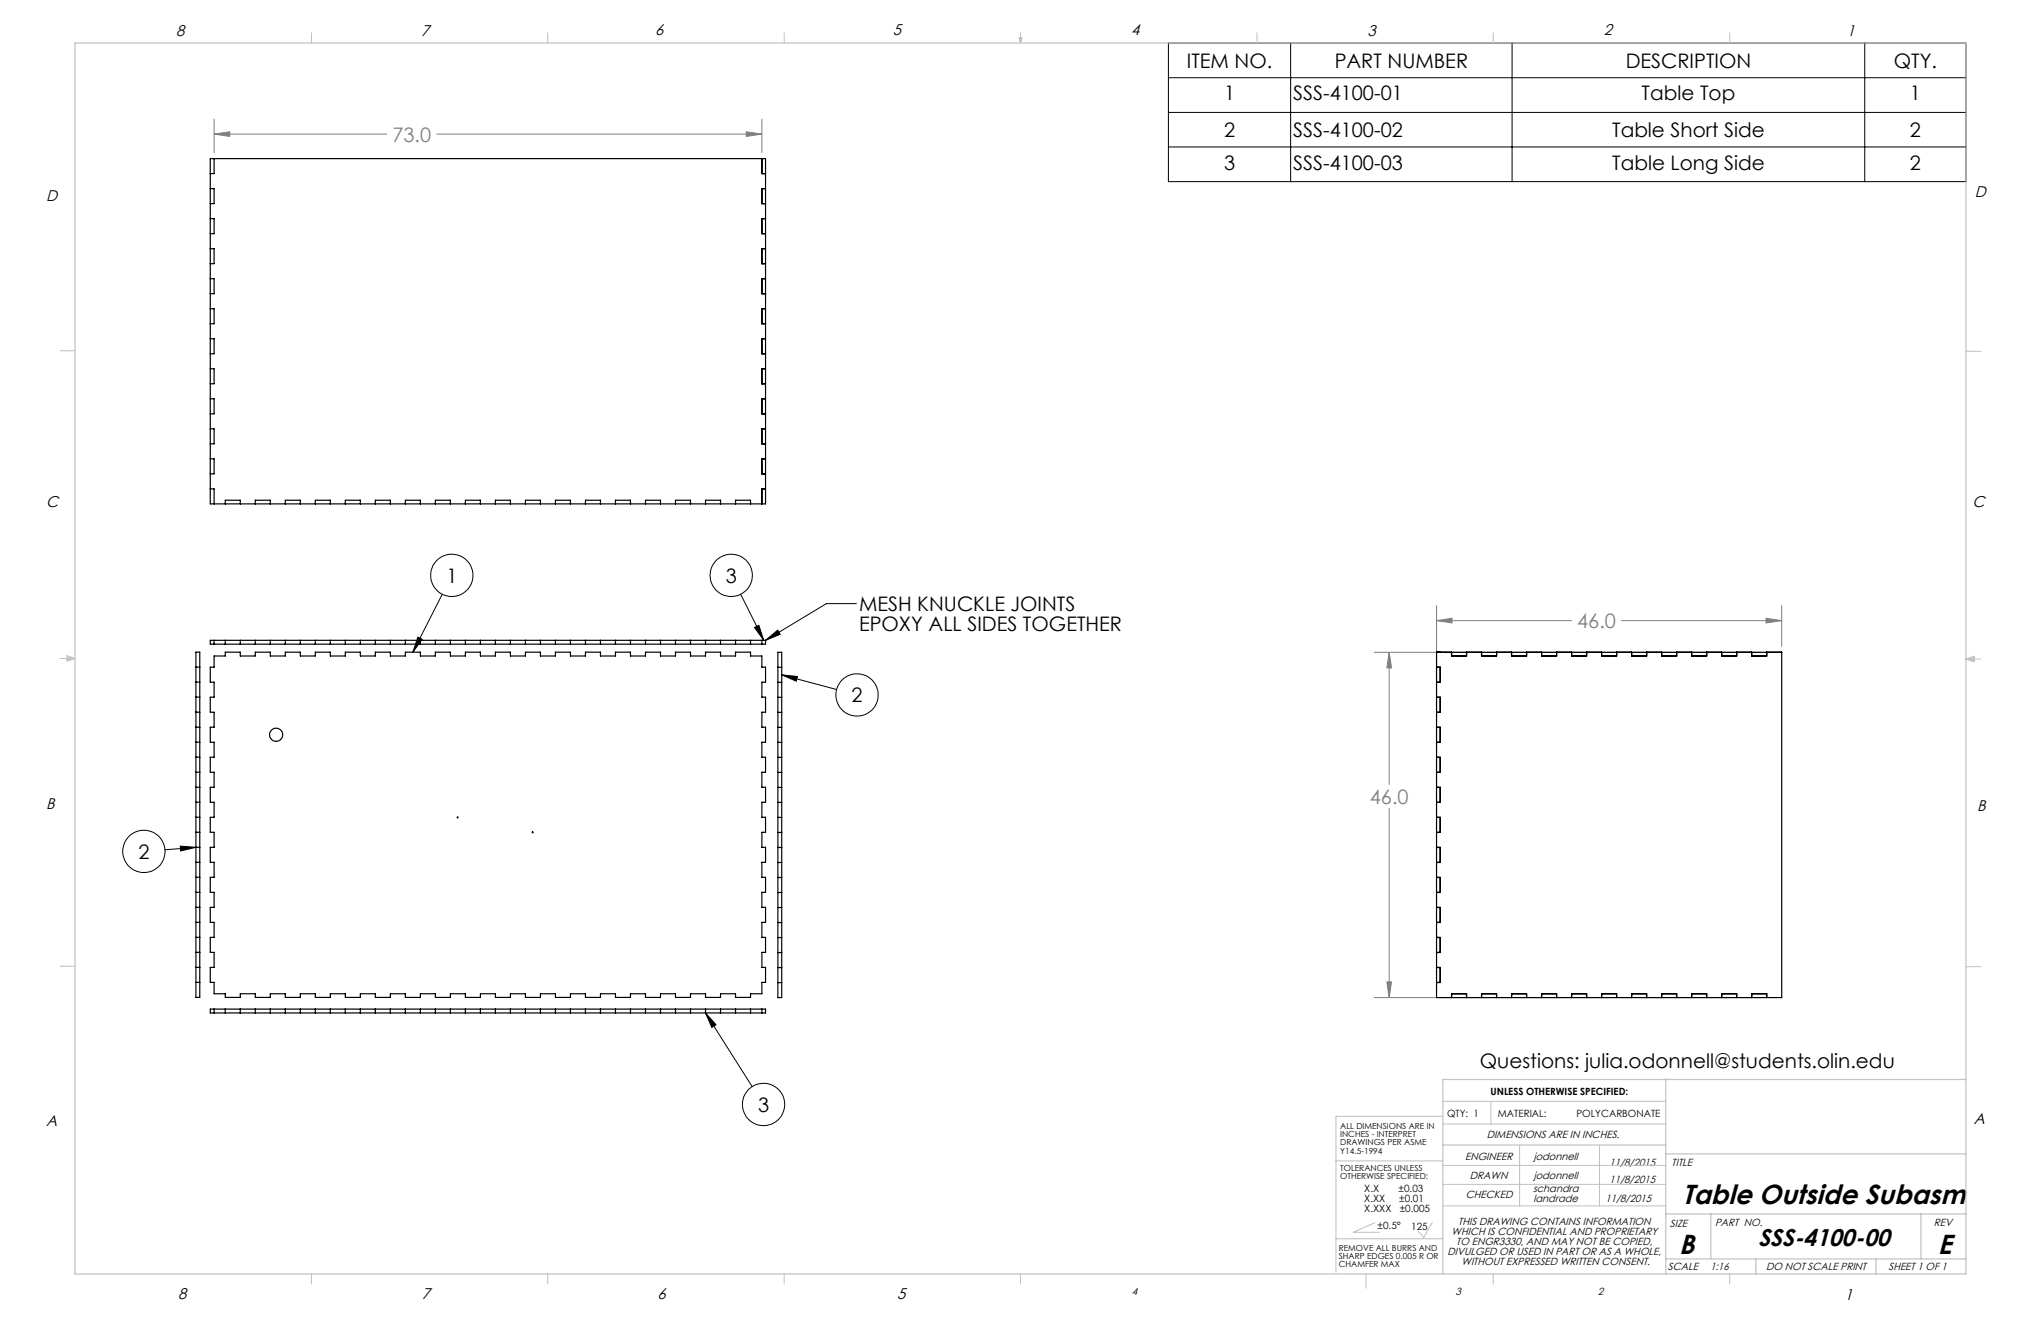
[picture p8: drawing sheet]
<svg xmlns="http://www.w3.org/2000/svg" width="432mm" height="279mm" viewBox="0 0 432 279" stroke-linecap="round" stroke-linejoin="round" font-family="sans-serif">
<g fill="none" stroke="#000" stroke-width=".21">
<path d="M247.2 9.1h168.7v29.3h-168.7zM247.2 16.4h168.7M273.1 9.1v29.3M319.9 9.1v29.3M394.5 9.1v29.3M247.2 23.8h168.7M247.2 31.1h168.7M88.4 134.8l.9 .4-2 2.7zM93.6 125.7l-6.3 12.2M156.7 125.7l4.9 9.7M159.6 132.7l.9-.4 1.1 3.1zM162 135.4l2.5-2.1 .6 .9z"/>
<path d="M181.2 127.7h-6.4l-12.8 7.7M165.4 142.7l11.6 3.1M165.4 142.7l3.3 .4-.2 1zM38.1 179l3.4 .2-3.3 .8zM41.5 179.2l-6.6 .5M149.3 214.2l9.8 15.6M149.3 214.2l2.2 2.5-.9 .6z"/>
<circle cx="95.6" cy="121.7" r="4.5"/>
<circle cx="154.7" cy="121.7" r="4.5"/>
<circle cx="181.3" cy="147" r="4.5"/>
<circle cx="30.4" cy="180.1" r="4.5"/>
<circle cx="161.6" cy="233.6" r="4.5"/>
</g>
<g fill="none" stroke="#808080" stroke-width=".21">
<path d="M45.3 28.4l3.3-.5v1zM45.3 25.2v7.1M45.3 28.4h36.5M92.4 28.4h68.8M157.9 27.9l3.3 .5-3.3 .5zM161.2 25.2v7.1M290.7 138h81.8M293.9 138l.5 3.3h-1zM293.9 138v27.9M303.9 131.3l3.3-.5v1zM303.9 128.1v34M303.9 131.3h28.6"/>
<path d="M343 131.3h33.9M373.6 130.8l3.3 .5-3.3 .5zM376.9 128.1v8.6M293.9 171v40M290.7 211h81.8M293.4 207.7h1l-.5 3.3z"/>
</g>
<g fill="none" stroke="#c0c0c0" stroke-width=".21">
<path d="M65.9 6.9v2.2M115.9 6.9v2.2M165.9 6.9v2.2M215.6 8h.6l-.3 1.1zM215.7 8l.2 1.1M215.9 6.9v2.2M216 8l-.1 1.1M265.9 6.9v2.2M315.9 6.9v2.2M365.9 6.9v2.2M12.7 74.2h3.2M415.9 74.3h3.2"/>
<path d="M12.7 139.3h3.2M14.2 139.1l1.7 .2M14.2 138.7l1.7 .6-1.7 .5zM15.9 139.3l-1.7 .3M415.9 139.4h3.2M415.9 139.4l1.8-.6v1.2zM415.9 139.4l1.8 .3M417.7 139.2l-1.8 .2M12.7 204.4h3.2M415.9 204.5h3.2M305.3 236.1h-22.7v33M305.3 232.9h47.1"/>
<path d="M305.3 237.7h47.1M315.4 232.9v4.8M282.6 245.5h22.7M290.9 258.6l-4.6 2h5.6M303 258.6l-1.8 3.1-1.3-1.3M305.3 255.1h47.1M305.3 250.5h47.1M305.3 246.5h47.1M321.5 242.2v12.9M338.4 242.2v12.9M65.9 269.5v2.1M115.9 269.5v2.1"/>
<path d="M165.9 269.5v2.1M215.9 269.5v2.1M282.6 262h22.7M289 269.5v3M315.9 269.5v2.1M365.9 269.5v2.1"/>
</g>
<path d="M15.9 9.1h400v260.4h-400zM352.4 228.2v41.3M415.9 228.3h-110.6v41.2M305.3 242.2h47.1M352.4 256.8h63.5M352.4 244.1h63.5M361.9 256.8v9.5M406.4 256.8v9.5M352.4 266.3h63.5M371.5 266.3v3.2M396.9 266.3v3.2" fill="none" stroke="#c0c0c0" stroke-width=".25"/>
<path d="M162 135.4l2.5-2.1 .6 .9zM88.4 134.8l.9 .4-2 2.7zM159.6 132.7l.9-.4 1.1 3.1zM165.4 142.7l3.3 .4-.2 1zM149.3 214.2l2.2 2.5-.9 .6zM38.1 179l3.4 .2-3.3 .8z" fill="#000"/>
<path d="M45.3 28.4l3.3-.5v1zM157.9 27.9l3.3 .5-3.3 .5zM293.4 207.7h1l-.5 3.3zM293.9 138l.5 3.3h-1zM303.9 131.3l3.3-.5v1zM373.6 130.8l3.3 .5-3.3 .5z" fill="#808080"/>
<g fill="none" stroke="#000" stroke-width=".25">
<path d="M44.5 39.9h.8v3.2h-.8M44.5 33.5h117.5v73.1h-117.5zM45.3 33.5v3.2h-.8M161.2 33.5v3.2h.8M162 39.9h-.8v3.2h.8M44.5 46.2h.8v3.2h-.8M44.5 52.6h.8v3.2h-.8M44.5 58.9h.8v3.2h-.8M162 46.2h-.8v3.2h.8M162 52.6h-.8v3.2h.8M162 58.9h-.8v3.2h.8M44.5 65.3h.8v3.2h-.8"/>
<path d="M44.5 71.6h.8v3.2h-.8M44.5 78h.8v3.2h-.8M162 65.3h-.8v3.2h.8M162 71.6h-.8v3.2h.8M162 78h-.8v3.2h.8M44.5 84.3h.8v3.2h-.8M44.5 90.7h.8v3.2h-.8M44.5 97h.8v3.2h-.8M162 84.3h-.8v3.2h.8M162 90.7h-.8v3.2h.8M162 97h-.8v3.2h.8M44.5 103.4h.8v3.2"/>
<path d="M47.7 106.6v-.8h3.1v.8M54 106.6v-.8h3.2v.8M60.4 106.6v-.8h3.1v.8M66.7 106.6v-.8h3.2v.8M73.1 106.6v-.8h3.1v.8M79.4 106.6v-.8h3.2v.8M85.8 106.6v-.8h3.1v.8M92.1 106.6v-.8h3.2v.8M98.5 106.6v-.8h3.1v.8M104.8 106.6v-.8h3.2v.8M111.2 106.6v-.8h3.1v.8M117.5 106.6v-.8h3.2v.8"/>
<path d="M123.9 106.6v-.8h3.1v.8M130.2 106.6v-.8h3.2v.8M136.6 106.6v-.8h3.1v.8M142.9 106.6v-.8h3.2v.8M149.3 106.6v-.8h3.1v.8M155.6 106.6v-.8h3.2v.8M162 103.4h-.8v3.2M41.5 137.9h.8v73.1h-.8zM44.5 135.4h117.5v.8h-117.5zM45.3 138.7h2.4v-.8h3.1v.8h3.2v-.8h3.2v.8h3.2v-.8h3.1v.8h3.2v-.8h3.2v.8h3.2v-.8h3.1v.8h3.2v-.8h3.2v.8h3.2v-.8h3.1v.8h3.2v-.8h3.2v.8h3.2v-.8h3.1v.8h3.2v-.8h3.2v.8h3.2v-.8h3.1v.8h3.2v-.8h3.2v.8h3.2v-.8h3.1v.8h3.2v-.8h3.2v.8h3.2v-.8h3.1v.8h3.2v-.8h3.2v.8h3.2v-.8h3.1v.8h3.2v-.8h3.2v.8h2.4v2.4h.8v3.2h-.8v3.2h.8v3.1h-.8v3.2h.8v3.2h-.8v3.2h.8v3.1h-.8v3.2h.8v3.2h-.8v3.2h.8v3.1h-.8v3.2h.8v3.2h-.8v3.2h.8v3.1h-.8v3.2h.8v3.2h-.8v3.2h.8v3.1h-.8v3.2h.8v3.2h-.8v2.4h-2.4v.8h-3.2v-.8h-3.2v.8h-3.1v-.8h-3.2v.8h-3.2v-.8h-3.2v.8h-3.1v-.8h-3.2v.8h-3.2v-.8h-3.2v.8h-3.1v-.8h-3.2v.8h-3.2v-.8h-3.2v.8h-3.1v-.8h-3.2v.8h-3.2v-.8h-3.2v.8h-3.1v-.8h-3.2v.8h-3.2v-.8h-3.2v.8h-3.1v-.8h-3.2v.8h-3.2v-.8h-3.2v.8h-3.1v-.8h-3.2v.8h-3.2v-.8h-3.2v.8h-3.1v-.8h-3.2v.8h-3.2v-.8h-3.2v.8h-3.1v-.8h-2.4v-2.4h-.8v-3.2h.8v-3.2h-.8v-3.1h.8v-3.2h-.8v-3.2h.8v-3.2h-.8v-3.1h.8v-3.2h-.8v-3.2h.8v-3.2h-.8v-3.1h.8v-3.2h-.8v-3.2h.8v-3.2h-.8v-3.1h.8v-3.2h-.8v-3.2h.8v-3.2h-.8v-3.1h.8v-3.2h-.8v-3.2h.8zM45.3 135.4v.8M47.7 135.4v.8"/>
<path d="M50.8 135.4v.8M54 135.4v.8M57.2 135.4v.8M60.4 135.4v.8M63.5 135.4v.8M66.7 135.4v.8M69.9 135.4v.8M73.1 135.4v.8M76.2 135.4v.8M79.4 135.4v.8M82.6 135.4v.8M85.8 135.4v.8"/>
<path d="M88.9 135.4v.8M92.1 135.4v.8M95.3 135.4v.8M98.5 135.4v.8M101.6 135.4v.8M104.8 135.4v.8M108 135.4v.8M111.2 135.4v.8M114.3 135.4v.8M117.5 135.4v.8M120.7 135.4v.8M123.9 135.4v.8"/>
<path d="M127 135.4v.8M130.2 135.4v.8M133.4 135.4v.8M136.6 135.4v.8M139.7 135.4v.8M142.9 135.4v.8M146.1 135.4v.8M149.3 135.4v.8M152.4 135.4v.8M155.6 135.4v.8M158.8 135.4v.8M161.2 135.4v.8"/>
<path d="M164.6 138h.8v73h-.8zM303.9 137.9h.1M303.9 137.9h3.2v.8h3.2v-.8h3.1v.8h3.2v-.8h3.2v.8h3.2v-.8h3.1v.8h3.2v-.8h3.2v.8h3.2v-.8h3.1v.8h3.2v-.8h3.2v.8h3.2v-.8h3.1v.8h3.2v-.8h3.2v.8h3.2v-.8h3.1v.8h3.2v-.8h3.2v.8h3.2v-.8h3.1v73.1h-73zM303.9 138h73M304.7 137.9v.1M41.5 150.6h.8M41.5 153.8h.8M41.5 141.1h.8M41.5 144.3h.8M41.5 147.5h.8M41.5 157h.8M164.6 144.3h.8"/>
<path d="M164.6 147.5h.8M164.6 157h.8M164.6 141.1h.8M164.6 150.7h.8M164.6 153.8h.8M303.9 141.1h.8v3.2h-.8M303.9 147.5h.8M303.9 153.8h.8v3.2h-.8M303.9 141.1h.8M303.9 147.5h.8v3.2h-.8M303.9 153.8h.8M303.9 150.6h.8"/>
<path d="M303.9 144.3h.8M303.9 157h.8M41.5 169.7h.8M41.5 172.9h.8M41.5 176h.8M41.5 179.2h.8M41.5 163.3h.8M41.5 166.5h.8M41.5 160.2h.8M164.6 176.1h.8M164.6 179.2h.8M164.6 160.2h.8"/>
<path d="M164.6 169.7h.8M164.6 172.9h.8M164.6 163.4h.8M164.6 166.5h.8M303.9 172.9h.8v3.2h-.8M303.9 179.2h.8M303.9 179.2h.8v3.2h-.8M303.9 160.2h.8M303.9 166.5h.8v3.2h-.8M303.9 172.9h.8M303.9 160.2h.8v3.2h-.8M303.9 166.5h.8"/>
<path d="M303.9 169.7h.8M303.9 176h.8M303.9 163.3h.8M41.5 198.3h.8M41.5 188.7h.8M41.5 191.9h.8M41.5 195.1h.8M41.5 182.4h.8M41.5 185.6h.8M164.6 182.4h.8M164.6 185.6h.8M164.6 195.1h.8"/>
<path d="M164.6 198.3h.8M164.6 188.8h.8M164.6 191.9h.8M303.9 185.6h.8M303.9 191.9h.8v3.2h-.8M303.9 198.3h.8v3.2l-.8-.1M303.9 185.6h.8v3.2h-.8M303.9 191.9h.8M303.9 188.7h.8M303.9 195.1h.8M303.9 182.4h.8M41.5 207.8h.8"/>
<path d="M41.5 201.4h.8M41.5 204.6h.8M44.5 213.4h117.5v.8h-117.5zM45.3 213.4v.8M47.7 213.4v.8M50.8 213.4v.8M54 213.4v.8M57.2 213.4v.8M60.4 213.4v.8M63.5 213.4v.8M66.7 213.4v.8M69.9 213.4v.8"/>
<path d="M73.1 213.4v.8M76.2 213.4v.8M79.4 213.4v.8M82.6 213.4v.8M85.8 213.4v.8M88.9 213.4v.8M92.1 213.4v.8M95.3 213.4v.8M98.5 213.4v.8M101.6 213.4v.8M104.8 213.4v.8M108 213.4v.8"/>
<path d="M111.2 213.4v.8M114.3 213.4v.8M117.5 213.4v.8M120.7 213.4v.8M123.9 213.4v.8M127 213.4v.8M130.2 213.4v.8M133.4 213.4v.8M136.6 213.4v.8M139.7 213.4v.8M142.9 213.4v.8M146.1 213.4v.8"/>
<path d="M149.3 213.4v.8M152.4 213.4v.8M155.6 213.4v.8M158.8 213.4v.8M161.2 213.4v.8M164.6 207.8h.8M164.6 201.5h.8M164.6 204.6h.8M303.9 204.6h.8v3.2h-.8M307.1 211v-.8h3.2v.8M313.4 211v-.8h3.2v.8M319.8 211v-.8h3.2v.8"/>
<path d="M326.1 211v-.8h3.2v.8M332.5 211v-.8h3.2v.8M338.8 211v-.8h3.2v.8M345.2 211v-.8h3.2v.8M351.5 211v-.8h3.2v.8M357.9 211v-.8h3.2v.8M364.2 211v-.8h3.2v.8M370.6 211v-.8h3.2v.8"/>
<circle cx="58.4" cy="155.4" r="1.39"/>
<circle cx="96.8" cy="172.9" r=".11"/>
<circle cx="112.7" cy="176" r=".08"/>
</g>
<g font-size="5.8">
<text x="355.9" y="254.6">Table Outside Subasm</text>
<text x="355.2" y="265.2">B</text>
<text x="410" y="265.2">E</text>
</g>
<text font-size="5.1" x="371.9" y="263.6">SSS-4100-00</text>
<g font-size="4.2">
<text x="251.1" y="14.3">ITEM NO.</text>
<text x="282.4" y="14.3">PART NUMBER</text>
<text x="343.9" y="14.3">DESCRIPTION</text>
<text x="400.7" y="14.3">QTY.</text>
<text x="259" y="21.2">1</text>
<text x="273.6" y="21.2">SSS-4100-01</text>
<text x="347.3" y="21.2">Table Top</text>
<text x="404.1" y="21.2">1</text>
<text x="259" y="28.9">2</text>
<text x="273.6" y="28.9">SSS-4100-02</text>
<text x="341.1" y="28.9">Table Short Side</text>
<text x="404.1" y="28.9">2</text>
<text x="259" y="35.9">3</text>
<text x="273.6" y="35.9">SSS-4100-03</text>
<text x="341.1" y="35.9">Table Long Side</text>
<text x="404.1" y="35.9">2</text>
<text x="94.4" y="123.2">1</text>
<text x="153.5" y="123.2">3</text>
<text x="181.7" y="129.2">MESH KNUCKLE JOINTS</text>
<text x="181.7" y="133.4">EPOXY ALL SIDES TOGETHER</text>
<text x="180.2" y="148.5">2</text>
<text x="29.3" y="181.6">2</text>
<text x="313.1" y="225.9">Questions: julia.odonnell@students.olin.edu</text>
<text x="160.4" y="235.2">3</text>
</g>
<g font-size="4.2" fill="#808080">
<text x="83" y="29.9">73.0</text>
<text x="333.7" y="132.9">46.0</text>
<text x="289.8" y="170">46.0</text>
</g>
<g font-size="3.3">
<text x="37.2" y="7.6">8</text>
<text x="89.1" y="7.6">7</text>
<text x="138.6" y="7.4">6</text>
<text x="188.9" y="7.4">5</text>
<text x="239.3" y="7.5">4</text>
<text x="289.3" y="7.6">3</text>
<text x="339.3" y="7.5">2</text>
<text x="390.8" y="7.6">1</text>
<text x="417.8" y="41.6">D</text>
<text x="9.8" y="42.5">D</text>
<text x="9.8" y="107.2">C</text>
<text x="417.3" y="107.3">C</text>
<text x="9.7" y="171.1">B</text>
<text x="418.3" y="171.5">B</text>
<text x="9.7" y="238.1">A</text>
<text x="417.6" y="237.7">A</text>
<text x="37.7" y="274.7">8</text>
<text x="89.3" y="274.7">7</text>
<text x="139.1" y="274.7">6</text>
<text x="189.8" y="274.7">5</text>
<text x="390.3" y="275">1</text>
</g>
<g font-size="2.2">
<text x="310" y="245.4">ENGINEER</text>
<text x="314.5" y="240.8">DIMENSIONS ARE IN INCHES.</text>
<text x="324.5" y="245.4">jodonnell</text>
<text x="311" y="249.4">DRAWN</text>
<text x="324.5" y="249.4">jodonnell</text>
<text x="340.5" y="246.5">11/8/2015</text>
<text x="340.5" y="250.2">11/8/2015</text>
<text x="353.6" y="246.5">TITLE</text>
<text x="310.1" y="253.5">CHECKED</text>
<text x="324.3" y="252.1">schandra</text>
<text x="324.5" y="254.3">landrade</text>
<text x="339.6" y="254.3">11/8/2015</text>
<text x="307.1" y="261.2">WHICH IS CONFIDENTIAL AND PROPRIETARY</text>
<text x="308.1" y="263.3">TO ENGR3330, AND MAY NOT BE COPIED,</text>
<text x="308.5" y="259">THIS DRAWING CONTAINS INFORMATION</text>
<text x="353.3" y="259.6">SIZE</text>
<text x="362.9" y="259.4">PART NO.</text>
<text x="409.1" y="259.4">REV</text>
<text x="306.3" y="265.4">DIVULGED OR USED IN PART OR AS A WHOLE,</text>
<text x="309.2" y="267.5">WITHOUT EXPRESSED WRITTEN CONSENT.</text>
<text x="352.9" y="268.7">SCALE</text>
<text x="361.9" y="268.7">1:16</text>
<text x="373.6" y="268.7">DO NOT SCALE PRINT</text>
<text x="399.5" y="268.7">SHEET 1 OF 1</text>
<text x="239.5" y="273.9">4</text>
<text x="307.9" y="274">3</text>
<text x="338.1" y="273.9">2</text>
</g>
<g font-size="2.1">
<text x="315.3" y="231.6">UNLESS OTHERWISE SPECIFIED:</text>
<text x="306.2" y="236.2">QTY: 1</text>
<text x="316.9" y="236.2">MATERIAL:</text>
<text x="333.5" y="236.2">POLYCARBONATE</text>
<text x="288.6" y="252.1">X.X</text>
<text x="288.6" y="254.3">X.XX</text>
<text x="288.6" y="256.4">X.XXX</text>
<text x="295.9" y="252.1">±0.03</text>
<text x="296" y="254.3">±0.01</text>
<text x="296.1" y="256.4">±0.005</text>
<text x="291.4" y="259.9">±0.5°</text>
<text x="298.6" y="260.2">125</text>
</g>
<g font-size="1.8">
<text x="283.5" y="238.7">ALL DIMENSIONS ARE IN</text>
<text x="283.5" y="240.5">INCHES - INTERPRET</text>
<text x="283.5" y="242.2">DRAWINGS PER ASME</text>
<text x="283.5" y="244">Y14.5-1994</text>
<text x="283.5" y="247.6">TOLERANCES UNLESS</text>
<text x="283.5" y="249.4">OTHERWISE SPECIFIED:</text>
<text x="283.2" y="264.5">REMOVE ALL BURRS AND</text>
<text x="283.2" y="266.3">SHARP EDGES 0.005 R OR</text>
<text x="283.2" y="268">CHAMFER MAX</text>
</g>
</svg>
